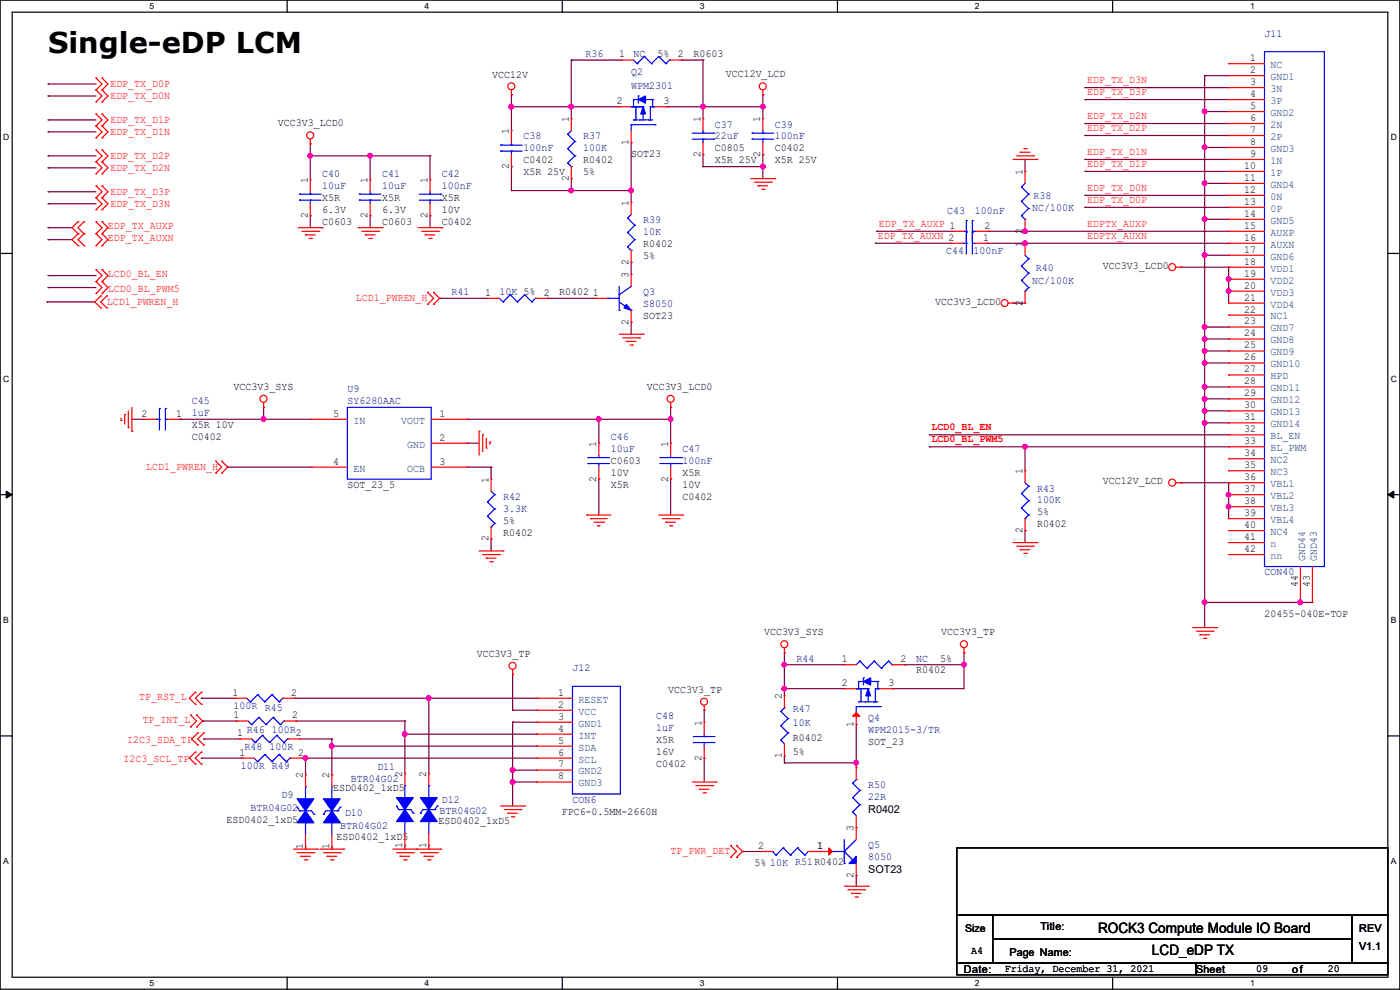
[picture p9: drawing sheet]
<svg xmlns="http://www.w3.org/2000/svg" width="297mm" height="210mm" viewBox="0 0 297 210" stroke-linecap="round" stroke-linejoin="round" font-family="sans-serif">
<path d="M0 0h297v209.8h-297zM2.6 2.6h291.8v204.7h-291.8z" fill="none" stroke="#000" stroke-width=".25"/>
<g fill="#fff">
<path d="M31.7 .3h1v2h-1z"/>
<path d="M31.7 207.6h1v1.9h-1z"/>
</g>
<path d="M60.9 0v2.6M60.9 207.3v2.5" fill="none" stroke="#000" stroke-width=".25"/>
<g fill="#fff">
<path d="M90.1 .3h1v2h-1z"/>
<path d="M90.1 207.6h1v1.9h-1z"/>
</g>
<path d="M119.3 0v2.6M119.3 207.3v2.5" fill="none" stroke="#000" stroke-width=".25"/>
<g fill="#fff">
<path d="M148.5 .3h.9v2h-.9z"/>
<path d="M148.5 207.6h.9v1.9h-.9z"/>
</g>
<path d="M177.7 0v2.6M177.7 207.3v2.5" fill="none" stroke="#000" stroke-width=".25"/>
<g fill="#fff">
<path d="M206.8 .3h1v2h-1z"/>
<path d="M206.8 207.6h1v1.9h-1z"/>
</g>
<path d="M236.1 0v2.6M236.1 207.3v2.5" fill="none" stroke="#000" stroke-width=".25"/>
<g fill="#fff">
<path d="M265.2 .3h1v2h-1z"/>
<path d="M265.2 207.6h1v1.9h-1z"/>
<path d="M.7 28.2h1.2v1.9h-1.2z"/>
<path d="M295.1 28.2h1.2v1.9h-1.2z"/>
<path d="M.7 79.3h1.2v2h-1.2z"/>
<path d="M295.1 79.3h1.2v2h-1.2z"/>
</g>
<path d="M0 53.8h2.6M294.4 53.8h2.6" fill="none" stroke="#000" stroke-width=".25"/>
<g fill="#fff">
<path d="M.7 130.5h1.2v2h-1.2z"/>
<path d="M295.1 130.5h1.1v2h-1.1z"/>
</g>
<path d="M0 104.9h2.6M294.4 104.9h2.6" fill="none" stroke="#000" stroke-width=".25"/>
<path d="M1.3 104.2l1.3 .7-1.3 .8zM294.4 104.9l1.3-.7v1.5z" fill="#000" stroke="#000" stroke-width=".21"/>
<g fill="#fff">
<path d="M.7 181.7h1.2v2h-1.2z"/>
<path d="M295.1 181.7h1.1v2h-1.1z"/>
</g>
<path d="M0 156.1h2.6M294.4 156.1h2.6M203 179.9h91.4v14.2h-91.4zM203 194.1h7.6v10.2h-7.6zM210.6 194.1h76.2v5.1h-76.2zM210.6 199.2h76.2v5.1h-76.2zM286.8 194.1h7.6v10.2h-7.6zM203 204.3h50.8v2.5h-50.8zM253.8 204.3h40.6v2.5h-40.6z" fill="none" stroke="#000" stroke-width=".25"/>
<g fill="none" stroke="#800040" stroke-width=".25">
<path d="M10.2 17.8h.1M10.2 17.8h10.2M121.2 12.7h.1M121.2 12.7v12.5M121.2 12.7h10.7M144.6 12.7h.1M144.6 12.7h4.5M149.1 12.7h.1M149.1 12.7v12.5M230.2 18.6h.1M230.2 18.6h30.4M255.6 16h.1"/>
<path d="M255.6 16h5M255.6 16v117.1M10.2 20.4h.1M10.2 25.4h.1M10.2 28h.1M10.2 33.1h.1M10.2 35.6h.1M10.2 20.4h10.2M10.2 25.4h10.2M10.2 28h10.2M10.2 33.1h10.2M10.2 35.6h10.2"/>
<path d="M65.8 30.5h.1M65.8 33.1h.1M65.8 33.1h25.4M65.8 30.5v7.6M78.5 33.1h.1M78.5 33.1v5M91.2 33.1h.1M91.2 33.1v5M108.5 35.3h.1M108.5 20.1h.1M108.5 22.6h.1M108.5 20.1v7.6"/>
<path d="M108.5 35.3v5.1M108.5 22.6h22.9M121.2 37.9h.1M121.2 22.6h.1M121.2 37.9v2.5M133.9 30.3h.1M133.9 30.3v12.7M141.5 22.6h.1M141.5 22.6h20.3M149.1 35.3h.1M149.1 22.6h.1M149.1 32.8h.1"/>
<path d="M149.1 35.3h12.7M149.1 32.8v2.5M161.8 32.8h.1M161.8 20.1h.1M161.8 22.6h.1M161.8 35.3h.1M161.8 20.1v5.1M161.8 32.8v5.1M217.5 33.8h.1M217.5 33.8v2.6M230.2 33.8h.1M230.2 36.4h.1"/>
<path d="M230.2 26.2h.1M230.2 28.7h.1M230.2 21.1h.1M230.2 33.8h30.4M230.2 36.4h30.4M230.2 26.2h30.4M230.2 28.7h30.4M230.2 21.1h30.4M255.6 38.9h.1M255.6 31.3h.1M255.6 23.7h.1M255.6 38.9h5"/>
<path d="M255.6 31.3h5M255.6 23.7h5M10.2 40.7h.1M10.2 43.2h.1M10.2 48.3h.1M10.2 50.8h.1M10.2 58.5h.1M10.2 40.7h10.2M10.2 43.2h10.2M10.2 48.3h5.1M10.2 50.8h5.1M10.2 58.5h10.2"/>
<path d="M65.8 45.8h.1M65.8 45.8v2.5M78.5 45.8h.1M78.5 45.8v2.5M91.2 45.8h.1M91.2 45.8v2.5M108.5 40.4h.1M108.5 40.4h25.4M121.2 40.4h.1M133.9 40.4h.1M133.9 55.7h.1M133.9 55.7v2.5"/>
<path d="M185.7 51.6h.1M185.7 51.6h16M186 49.1h.1M186 49.1h16M209.3 51.6h.1M209.3 51.6h51.3M209.6 49.1h51M217.5 49.1h.1M217.5 51.6h.1M230.2 41.4h.1M230.2 44h.1M230.2 41.4h30.4"/>
<path d="M230.2 44h30.4M250.5 56.7h.1M250.5 56.7h10.1M255.6 54.1h.1M255.6 46.5h.1M255.6 54.1h5M255.6 46.5h5M260.6 56.7h.1M260.6 59.2h.1M260.6 56.7v7.6M9.9 64.1h.1M9.9 64.1h10.2"/>
<path d="M10.2 61h.1M10.2 61h10.2M93.3 63.3h.1M93.3 63.3h10.1M116.1 63.3h.1M116.1 63.3h10.2M133.9 68.4h.1M133.9 68.4v2.5M214.9 64.3h.1M214.9 64.3h2.6M255.6 77h.1M255.6 74.5h.1"/>
<path d="M255.6 71.9h.1M255.6 69.4h.1M255.6 77h5M255.6 74.5h5M255.6 71.9h5M255.6 69.4h5M260.6 61.8h.1M28 88.9h.1M28 88.9h2.5M38.1 88.9h.1M38.1 88.9h28M48.3 99.1h.1"/>
<path d="M48.3 99.1h17.8M55.9 86.4h.1M55.9 88.9h.1M55.9 86.4v2.5M99.1 88.9h.1M99.1 99.1h.1M99.1 94h.1M99.1 88.9h43.2M99.1 99.1h5.1M99.1 94h2.5M104.2 99.1h.1M104.2 99.1v2.5"/>
<path d="M127 88.9h.1M127 88.9v5.1M142.3 86.4h.1M142.3 88.9h.1M142.3 86.4v7.6M197.1 94.8h.1M197.1 92.2h.1M197.1 94.8h63.5M197.1 92.2h63.5M217.5 94.8h.1M217.5 94.8v5.1M255.6 89.7h.1"/>
<path d="M255.6 87.2h.1M255.6 84.6h.1M255.6 82.1h.1M255.6 89.7h5M255.6 87.2h5M255.6 84.6h5M255.6 82.1h5M104.2 114.3h.1M104.2 114.3v2.6M127 101.6h.1M127 101.6v7.7M142.3 101.6h.1"/>
<path d="M142.3 101.6v7.7M217.5 112.6h.1M217.5 112.6v2.5M250.5 102.4h.1M250.5 102.4h10.1M260.6 102.4h.1M260.6 104.9h.1M260.6 107.5h.1M260.6 102.4v7.6M166.4 138.5h.1M166.4 138.5v9.1M204.5 138.5h.1"/>
<path d="M204.5 138.5v7.6h-15.2M255.6 127.8h.1M255.6 127.8h22.8M275.9 127.8h.1M42.7 148.1h.1M42.7 148.1h7.1M43 153h.1M43 153h7.1M43.2 156.8h.1M43.2 156.8h7.6M62.5 148.1h.1M62.5 148.1h51.3"/>
<path d="M62.8 153h.1M62.8 153h23.1M63.5 156.8h6.9M70.4 158.3h.1M70.4 156.8h.1M70.4 156.8v7.6M70.4 158.3h43.4M85.9 155.7h.1M85.9 153h.1M85.9 153v11.1M85.9 155.7h27.9M91 148.1h.1"/>
<path d="M91 148.1v16M108.8 153.2h.1M108.8 143h.1M108.8 150.7h.1M108.8 143v7.7M108.8 153.2v17.8M108.8 153.2h5M108.8 150.7h5M113.8 158.3h.1M113.8 155.7h.1M149.4 150.7h.1M149.4 150.7v2.5"/>
<path d="M166.4 141h.1M166.4 146.1h.1M166.4 141h12.7M166.4 146.1h12.7M181.7 153.7h.1M181.7 153.7v9.2M189.3 146.1h.1M191.8 141h.1M191.8 141h12.7M204.5 141h.1M42.7 160.8h.1M42.7 160.8h8.7"/>
<path d="M64.1 160.8h.1M64.1 160.8h49.7M64.8 160.8h.1M64.8 160.8v3.6M64.8 179.6v.5M70.4 164.4h.1M70.4 179.6v.5M85.9 179.4v.7M91 179.4v.7M108.8 165.9h.1M108.8 163.4h.1M108.8 165.9h5"/>
<path d="M108.8 163.4h5M149.4 160.8h.1M149.4 160.8v5.1M166.4 160.3h.1M166.4 161.8h.1M166.4 160.3v1.5M166.4 161.8h15.3M181.7 161.8h.1M64.8 180.1h.1M70.4 180.1h.1M85.9 180.1h.1M91 180.1h.1"/>
<path d="M157.5 180.6h.1M157.5 180.6h3.8M181.7 185.7h.1M181.7 185.7v2.3"/>
</g>
<g fill="#f0f" stroke="#f0f" stroke-width=".25">
<circle cx="78.5" cy="33" r=".49"/>
<circle cx="65.8" cy="33" r=".49"/>
<circle cx="217.4" cy="49" r=".49"/>
<circle cx="217.4" cy="51.6" r=".49"/>
<circle cx="260.6" cy="107.5" r=".49"/>
<circle cx="260.6" cy="104.9" r=".49"/>
<circle cx="255.5" cy="127.8" r=".49"/>
<circle cx="255.5" cy="89.7" r=".49"/>
<circle cx="255.5" cy="87.1" r=".49"/>
<circle cx="255.5" cy="84.6" r=".49"/>
<circle cx="255.5" cy="82.1" r=".49"/>
<circle cx="255.5" cy="77" r=".49"/>
<circle cx="255.5" cy="74.4" r=".49"/>
<circle cx="255.5" cy="71.9" r=".49"/>
<circle cx="255.5" cy="69.4" r=".49"/>
<circle cx="255.5" cy="54.1" r=".49"/>
<circle cx="255.5" cy="46.5" r=".49"/>
<circle cx="255.5" cy="38.9" r=".49"/>
<circle cx="255.5" cy="31.3" r=".49"/>
<circle cx="255.5" cy="23.6" r=".49"/>
<circle cx="217.4" cy="94.8" r=".49"/>
<circle cx="260.6" cy="59.2" r=".49"/>
<circle cx="260.6" cy="61.7" r=".49"/>
<circle cx="127" cy="88.9" r=".49"/>
<circle cx="55.9" cy="88.9" r=".49"/>
<circle cx="142.3" cy="88.9" r=".49"/>
<circle cx="275.9" cy="127.8" r=".49"/>
<circle cx="161.8" cy="35.3" r=".49"/>
<circle cx="121.2" cy="22.6" r=".49"/>
<circle cx="108.5" cy="22.6" r=".49"/>
<circle cx="121.2" cy="40.4" r=".49"/>
<circle cx="133.9" cy="40.4" r=".49"/>
<circle cx="161.8" cy="22.6" r=".49"/>
<circle cx="149.1" cy="22.6" r=".49"/>
<circle cx="108.7" cy="163.3" r=".49"/>
<circle cx="108.7" cy="165.9" r=".49"/>
<circle cx="91" cy="148.1" r=".49"/>
<circle cx="64.8" cy="160.8" r=".49"/>
<circle cx="166.4" cy="141" r=".49"/>
<circle cx="204.5" cy="141" r=".49"/>
<circle cx="181.6" cy="161.8" r=".49"/>
<circle cx="166.4" cy="146.1" r=".49"/>
<circle cx="85.9" cy="155.7" r=".49"/>
<circle cx="70.4" cy="158.3" r=".49"/>
</g>
<g fill="none" stroke="#f00" stroke-width=".25">
<path d="M20.4 19.1h.1M20.4 16.6h.1M20.4 16.6l1.2 1.2-1.2 1.3M20.4 19.1l1.2 1.3-1.2 1.2M21.6 19.1h.1M21.6 16.6h.1M21.6 16.6l1.3 1.2-1.3 1.3M21.6 19.1l1.3 1.3-1.3 1.2M108.5 19.1v1M131.9 12.7h.1M131.9 12.7h2.5M142 12.7h2.6"/>
<path d="M144.6 12.7h.1M161.8 19.1v1M260.6 13.5h.1M260.6 16h.1M260.6 18.6h.1M260.6 13.5h7.7M260.6 16h7.7M260.6 18.6h7.7M20.4 21.6h.1M20.4 26.7h.1M20.4 24.2h.1M20.4 29.3h.1"/>
<path d="M20.4 34.3h.1M20.4 31.8h.1M20.4 36.9h.1M20.4 39.4h.1M20.4 24.2l1.2 1.2-1.2 1.3M20.4 26.7l1.2 1.3-1.2 1.3M20.4 31.8l1.2 1.3-1.2 1.2M20.4 34.3l1.2 1.3-1.2 1.3M20.4 39.4l1.2 1.3-1.2 1.3M21.6 21.6h.1M21.6 26.7h.1M21.6 24.2h.1"/>
<path d="M21.6 29.3h.1M21.6 34.3h.1M21.6 31.8h.1M21.6 36.9h.1M21.6 39.4h.1M21.6 24.2l1.3 1.2-1.3 1.3M21.6 26.7l1.3 1.3-1.3 1.3M21.6 31.8l1.3 1.3-1.3 1.2M21.6 34.3l1.3 1.3-1.3 1.3M21.6 39.4l1.3 1.3-1.3 1.3M65.8 30.5h.1M65.8 38.1h.1"/>
<path d="M65.8 29.5v1M65.8 38.1v2.6M78.5 38.1h.1M78.5 38.1v2.6M91.2 38.1h.1M91.2 38.1v2.6M108.5 20.1h.1M108.5 27.7h.1M108.5 35.3h.1M108.5 27.7v2.6M108.5 32.8v2.5M121.2 25.2h.1"/>
<path d="M121.2 37.9h.1M121.2 25.2v2.5M121.2 35.3v2.6M131.4 22.6h.1M131.4 22.6h2.5M133.9 30.3h.1M133.9 27.7v2.6M139 22.6h2.5M141.5 22.6h.1M149.1 25.2h.1M149.1 32.8h.1M149.1 25.2v2.5"/>
<path d="M149.1 30.3v2.5M159.3 37.9h5.1M160.1 38.7h3.5M160.8 39.4h.1M160.8 39.4h2.1M161.8 20.1h.1M161.8 25.2h.1M161.8 32.8h.1M161.8 25.2v2.5M161.8 30.3v2.5M163.6 38.7h.1M164.4 37.9h.1"/>
<path d="M214.9 33.8h5.1M215.7 33.1h3.5M216.5 32.3h.1M216.5 32.3h2M217.2 31.5h.5M217.5 36.4h.1M217.5 36.4v2.5M217.7 31.5h.1M219.2 33.1h.1M220 33.8h.1M260.6 21.1h.1M260.6 23.7h.1"/>
<path d="M260.6 26.2h.1M260.6 28.7h.1M260.6 31.3h.1M260.6 33.8h.1M260.6 36.4h.1M260.6 38.9h.1M260.6 33.8h7.7M260.6 21.1h7.7M260.6 23.7h7.7M260.6 26.2h7.7M260.6 28.7h7.7M260.6 31.3h7.7"/>
<path d="M260.6 36.4h7.7M260.6 38.9h7.7M16.6 47h.1M16.6 49.6h.1M16.6 52.1h.1M16.6 47l-1.3 1.3 1.3 1.3M16.6 49.6l-1.3 1.2 1.3 1.3M17.8 49.6h.1M17.8 47h.1M17.8 52.1h.1M17.8 47l-1.2 1.3 1.2 1.3M17.8 49.6l-1.2 1.2 1.2 1.3"/>
<path d="M20.4 42h.1M20.4 44.5h.1M20.4 49.6h.1M20.4 47h.1M20.4 52.1h.1M20.4 59.7h.1M20.4 57.2h.1M20.4 42l1.2 1.2-1.2 1.3M20.4 47l1.2 1.3-1.2 1.3M20.4 49.6l1.2 1.2-1.2 1.3M20.4 57.2l1.2 1.3-1.2 1.2M20.4 59.7l1.2 1.3-1.2 1.3"/>
<path d="M21.6 42h.1M21.6 44.5h.1M21.6 49.6h.1M21.6 47h.1M21.6 52.1h.1M21.6 59.7h.1M21.6 57.2h.1M21.6 42l1.3 1.2-1.3 1.3M21.6 47l1.3 1.3-1.3 1.3M21.6 49.6l1.3 1.2-1.3 1.3M21.6 57.2l1.3 1.3-1.3 1.2M21.6 59.7l1.3 1.3-1.3 1.3"/>
<path d="M63.3 48.3h5.1M64.1 49.1h3.5M64.8 49.8h.1M64.8 49.8h2M65.6 50.6h.5M65.8 45.8h.1M65.8 43.2v2.6M66.1 50.6h.1M67.6 49.1h.1M68.4 48.3h.1M76 48.3h5.1M76.8 49.1h3.5"/>
<path d="M77.5 49.8h.1M77.5 49.8h2M78.3 50.6h.5M78.5 45.8h.1M78.5 43.2v2.6M78.8 50.6h.1M80.3 49.1h.1M81.1 48.3h.1M88.7 48.3h5.1M89.5 49.1h3.5M90.2 49.8h.1M90.2 49.8h2"/>
<path d="M91 50.6h.5M91.2 45.8h.1M91.2 43.2v2.6M91.5 50.6h.1M93 49.1h.1M93.8 48.3h.1M133.9 43h.1M133.9 55.7h.1M133.9 58.2h.1M133.9 43v2.5M133.9 53.1v2.6M133.9 58.2v2.5"/>
<path d="M161.6 40.2h.5M162.1 40.2h.1M201.7 51.6h.1M201.7 51.6h2.6M202 49.1h.1M202 49.1h2.5M206.8 51.6h2.5M207.1 49.1h2.5M209.3 51.6h.1M209.6 49.1h.1M217.5 51.6h.1M217.5 49.1h.1"/>
<path d="M217.5 46.5v2.6M217.5 51.6v2.5M249.5 56.7h1M250.5 56.7h.1M260.6 41.4h.1M260.6 44h.1M260.6 46.5h.1M260.6 49.1h.1M260.6 51.6h.1M260.6 54.1h.1M260.6 56.7h.1M260.6 59.2h.1"/>
<path d="M260.6 49.1h7.7M260.6 56.7h7.7M260.6 41.4h7.7M260.6 44h7.7M260.6 46.5h7.7M260.6 51.6h7.7M260.6 54.1h7.7M260.6 59.2h7.7M20.4 62.3h.1M21.4 65.3h.1M21.4 62.8h.1M21.4 62.8l-1.3 1.3 1.3 1.2"/>
<path d="M21.6 62.3h.1M22.6 62.8h.1M22.6 65.3h.1M22.6 62.8l-1.2 1.3 1.2 1.2M90.7 62h.1M90.7 64.6h.1M90.7 62l1.3 1.3-1.3 1.3M92 64.6h.1M92 62h.1M92 62l1.3 1.3-1.3 1.3M103.4 63.3h.1M103.4 63.3h2.6"/>
<path d="M113.6 63.3h2.5M116.1 63.3h.1M126.3 63.3h.1M126.3 63.3h2.5M131.4 70.9h5M132.1 71.7h3.6M132.9 72.4h.1M132.9 72.4h2M133.6 73.2h.6M133.9 68.4h.1M133.9 65.8v2.6M134.2 73.2h.1"/>
<path d="M135.7 71.7h.1M136.4 70.9h.1M213.9 64.3h1M214.9 64.3h.1M217.5 64.3h.1M217.5 61.8v2.5M260.6 61.8h.1M260.6 64.3h.1M260.6 66.8h.1M260.6 69.4h.1M260.6 71.9h.1M260.6 74.5h.1"/>
<path d="M260.6 77h.1M260.6 79.5h.1M260.6 64.3h7.7M260.6 61.8h7.7M260.6 66.8h7.7M260.6 69.4h7.7M260.6 71.9h7.7M260.6 74.5h7.7M260.6 77h7.7M260.6 79.5h7.7M25.7 89.2h.1M25.7 88.7v.5"/>
<path d="M26.5 87.9h.1M26.5 87.9v2.1M27.2 90.7h.1M27.2 87.2v3.5M28 91.5h.1M28 86.4v5.1M30.5 88.9h.1M30.5 88.9h2.6M35.6 88.9h2.5M38.1 88.9h.1M45.8 97.8h.1M45.8 97.8l1.2 1.3-1.2 1.3"/>
<path d="M47 97.8h.1M47 97.8l1.3 1.3-1.3 1.3M55.9 86.4h.1M55.9 85.4v1M66.1 99.1h.1M66.1 88.9h.1M66.1 99.1h7.6M66.1 88.9h7.6M91.5 99.1h7.6M91.5 94h7.6M91.5 88.9h7.6M99.1 99.1h.1"/>
<path d="M99.1 94h.1M99.1 88.9h.1M101.6 91.5h.1M101.6 91.5v5.1M102.4 92.2h.1M102.4 92.2v3.6M103.2 95h.1M103.2 93v2M103.9 93.8h.1M103.9 93.8v.5M127 94h.1M127 94v2.6"/>
<path d="M127 99.1v2.5M142.3 86.4h.1M142.3 94h.1M142.3 85.4v1M142.3 94v2.6M142.3 99.1v2.5M217.5 99.9h.1M217.5 99.9v2.5M260.6 82.1h.1M260.6 84.6h.1M260.6 87.2h.1M260.6 89.7h.1"/>
<path d="M260.6 92.2h.1M260.6 94.8h.1M260.6 97.3h.1M260.6 99.9h.1M260.6 82.1h7.7M260.6 84.6h7.7M260.6 87.2h7.7M260.6 89.7h7.7M260.6 92.2h7.7M260.6 94.8h7.7M260.6 97.3h7.7M260.6 99.9h7.7"/>
<path d="M45.8 100.4h.1M47 100.4h.1M101.6 116.9h5.1M102.4 117.6h3.6M103.2 118.4h.1M103.2 118.4h2M103.9 119.2h.5M104.2 101.6h.1M104.2 114.3h.1M104.2 101.6v2.6M104.2 111.8v2.5M104.4 119.2h.1"/>
<path d="M106 117.6h.1M106.7 116.9h.1M124.5 109.3h.1M124.5 109.3h5.1M125.3 110h.1M125.3 110h3.5M126 110.8h2.1M126.8 111.5h.1M126.8 111.5h.5M127 101.6h.1M128.1 110.8h.1M139.7 109.3h5.1"/>
<path d="M140.5 110h3.6M141.3 110.8h.1M141.3 110.8h2M142 111.5h.5M142.3 101.6h.1M142.5 111.5h.1M144.1 110h.1M144.8 109.3h.1M214.9 115.1h5.1M215.7 115.9h3.5M216.5 116.6h.1M216.5 116.6h2"/>
<path d="M217.2 117.4h.5M217.5 112.6h.1M217.5 110v2.6M217.7 117.4h.1M219.2 115.9h.1M220 115.1h.1M249.5 102.4h1M250.5 102.4h.1M260.6 102.4h.1M260.6 104.9h.1M260.6 107.5h.1M260.6 110h.1"/>
<path d="M260.6 112.6h.1M260.6 115.1h.1M260.6 117.6h.1M260.6 102.4h7.7M260.6 115.1h7.7M260.6 110h7.7M260.6 117.6h7.7M260.6 104.9h7.7M260.6 107.5h7.7M260.6 112.6h7.7M166.4 138.5h.1M166.4 137.5v1"/>
<path d="M204.5 138.5h.1M204.5 137.5v1M253 133.1h5.1M253.8 133.9h3.5M254.6 134.7h.1M254.6 134.7h2M255.3 135.4h.5M255.8 135.4h.1M257.3 133.9h.1M258.1 133.1h.1M275.9 127.8h.1M275.9 120.2v7.6"/>
<path d="M278.4 127.8h.1M278.4 120.2v7.6M40.4 154.2h.1M40.4 151.7h.1M40.4 151.7l1.3 1.3-1.3 1.2M41.4 159.6h.1M41.4 149.4h.1M41.4 146.9h.1M41.4 159.6l-1.2 1.2 1.2 1.3M41.4 146.9l-1.2 1.2 1.2 1.3M41.7 151.7h.1M41.7 154.2h.1"/>
<path d="M41.7 151.7l1.3 1.3-1.3 1.2M42 158h.1M42 155.5h.1M42 155.5l-1.3 1.3 1.3 1.2M42.7 159.6h.1M42.7 149.4h.1M42.7 146.9h.1M42.7 159.6l-1.3 1.2 1.3 1.3M42.7 146.9l-1.3 1.2 1.3 1.3M43.2 158h.1M43.2 155.5h.1M43.2 155.5l-1.2 1.3 1.2 1.2"/>
<path d="M49.8 148.1h.1M49.8 148.1h2.6M50.1 153h.1M50.1 153h2.5M50.8 156.8h.1M50.8 156.8h2.6M60 148.1h2.5M60.2 153h2.6M61 156.8h2.5M62.5 148.1h.1M62.8 153h.1M63.5 156.8h.1"/>
<path d="M108.8 143h.1M108.8 142v1M113.8 148.1h.1M113.8 150.7h.1M113.8 153.2h.1M113.8 155.7h.1M113.8 158.3h.1M113.8 148.1h7.7M113.8 150.7h7.7M113.8 153.2h7.7M113.8 155.7h7.7M113.8 158.3h7.7"/>
<path d="M149.4 150.7h.1M149.4 153.2h.1M149.4 149.6v1.1M149.4 153.2v2.5M149.4 158.3v2.5M166.4 147.6h.1M166.4 147.6v2.6M166.4 157.8v2.5M179.1 141h.1M179.1 146.1h.1M179.1 141h2.6M179.1 146.1h2.6"/>
<path d="M181.7 153.7h.1M181.7 151.2v2.5M186.7 146.1h2.6M189.3 146.1h.1M189.3 141h2.5M191.8 141h.1M41.4 162.1h.1M42.7 162.1h.1M51.4 160.8h.1M51.4 160.8h2.5M61.5 160.8h2.6M64.1 160.8h.1"/>
<path d="M64.8 179.6h.1M64.8 164.4h.1M64.8 164.4v2.5M64.8 177.1v2.5M70.4 179.6h.1M70.4 164.4h.1M70.4 164.4v2.5M70.4 177.1v2.5M85.9 179.4h.1M85.9 164.1h.1M85.9 164.1v2.6M85.9 176.8v2.6"/>
<path d="M91 179.4h.1M91 164.1h.1M91 164.1v2.6M91 176.8v2.6M106.2 171h5.1M107 171.7h3.5M107.7 172.5h.1M107.7 172.5h2.1M108.5 173.3h.5M109 173.3h.1M110.5 171.7h.1M111.3 171h.1"/>
<path d="M113.8 160.8h.1M113.8 163.4h.1M113.8 165.9h.1M113.8 165.9h7.7M113.8 160.8h7.7M113.8 163.4h7.7M146.9 165.9h5M147.6 166.7h3.6M148.4 167.4h.1M148.4 167.4h2M149.1 168.2h.5M149.4 160.8h.1"/>
<path d="M149.6 168.2h.1M151.2 166.7h.1M151.9 165.9h.1M155 179.4h.1M155 179.4l1.3 1.2-1.3 1.3M156.3 179.4h.1M156.3 179.4l1.2 1.2-1.2 1.3M166.4 160.3h.1M181.7 175.6h.1M181.7 162.9h.1M181.7 162.9v2.5M181.7 173v5.1"/>
<path d="M62.3 180.1h5.1M63 180.9h3.6M63.8 181.7h.1M63.8 181.7h2M64.6 182.4h.5M65.1 182.4h.1M66.6 180.9h.1M67.4 180.1h.1M67.9 180.1h5M68.6 180.9h3.6M69.4 181.7h.1M69.4 181.7h2"/>
<path d="M70.1 182.4h.6M70.7 182.4h.1M72.2 180.9h.1M72.9 180.1h.1M83.4 180.1h10.1M84.1 180.9h3.6M84.9 181.7h.1M84.9 181.7h2M85.6 182.4h.5M86.1 182.4h.1M87.7 180.9h.1M88.4 180.1h.1"/>
<path d="M89.2 180.9h3.6M90 181.7h.1M90 181.7h2M90.7 182.4h.5M91.2 182.4h.1M92.8 180.9h.1M93.5 180.1h.1M155 181.9h.1M156.3 181.9h.1M161.3 180.6h.1M161.3 180.6h2.6M171.5 180.6h5.1"/>
<path d="M174 180.6h.1M179.1 188h5.1M179.9 188.8h3.5M180.6 189.5h.1M180.6 189.5h2.1M181.4 190.3h.5M181.7 185.7h.1M181.7 183.2v2.5M181.9 190.3h.1M183.4 188.8h.1M184.2 188h.1"/>
<circle cx="108.5" cy="18.3" r=".74"/>
<circle cx="161.8" cy="18.3" r=".74"/>
<circle cx="65.8" cy="28.7" r=".74"/>
<circle cx="248.7" cy="56.7" r=".74"/>
<circle cx="213.1" cy="64.3" r=".74"/>
<circle cx="55.9" cy="84.6" r=".74"/>
<circle cx="142.3" cy="84.6" r=".74"/>
<circle cx="248.7" cy="102.4" r=".74"/>
<circle cx="166.4" cy="136.7" r=".74"/>
<circle cx="204.5" cy="136.7" r=".74"/>
<circle cx="108.7" cy="141.2" r=".74"/>
<circle cx="149.4" cy="148.9" r=".74"/>
</g>
<g fill="none" stroke="#00f" stroke-width=".25">
<path d="M134.4 12.7l.8 .8M135.2 13.5h.1M136.7 12h.1M136.7 12l-1.5 1.5M136.7 12l1.5 1.5M138.2 13.5h.1M139.7 12h.1M139.7 12l-1.5 1.5M139.7 12l1.6 1.5M141.3 13.5h.1M142 12.7h.1M142 12.7l-.7 .8"/>
<path d="M268.3 11h12.7v109.2h-12.7zM106.2 32h.1M106.2 30.8h.1M106.2 32h4.6M106.2 30.8h4.6M108.5 30.8h.1M108.5 32h.1M108.5 30.3v.5M108.5 32v.8M120.4 28.5h.1M120.4 31.5h.1M120.4 34.6h.1"/>
<path d="M120.4 28.5l1.6 1.5M120.4 31.5l1.6 1.6M120.4 34.6l.8 .7M121.2 35.3h.1M121.2 27.7l-.8 .8M122 30h.1M122 33.1h.1M122 30l-1.6 1.5M122 33.1l-1.6 1.5M133.9 22.6h.1M133.9 26.5h.1M133.9 22.6h2.5"/>
<path d="M133.9 26.5v1.2M133.9 26.5h5.1M134.4 25.4h.1M134.4 21.1h.1M134.4 22.6h.1M134.4 25.4h1M134.4 21.1h1M134.4 21.1v1.5M134.9 22.6h.1M134.9 22.6v2.8M135.4 20.4h.1M135.4 20.4v1.5"/>
<path d="M135.7 25.4h.1M135.7 25.4h1.5M136.4 22.6h.1M136.4 23.9h.1M136.4 22.6v1.1M136.4 23.9v1.5M136.9 21.1h.1M136.9 21.1h1.6M137.5 25.4h.1M137.5 25.4h1M138 25.4h.1M138 22.6h.1"/>
<path d="M138 22.6h1M138 22.6v2.8M138.5 22.6h.1M138.5 21.1h.1M138.5 21.1v1.5M139 26.5h.1M146.9 29.5h4.5M146.9 28.2h4.5M149.1 28.2h.1M149.1 29.5h.1M149.1 27.7v.5M149.1 29.5v.8"/>
<path d="M151.4 29.5h.1M151.4 28.2h.1M159.6 29.5h.1M159.6 28.2h.1M159.6 29.5h4.5M159.6 28.2h4.5M161.8 28.2h.1M161.8 29.5h.1M161.8 27.7v.5M161.8 29.5v.8M216.7 39.7h.1M216.7 39.7l1.5 1.5"/>
<path d="M217.5 38.9l-.8 .8M63.5 42.5h.1M63.5 41.2h.1M63.5 42.5h4.6M63.5 41.2h4.6M65.8 41.2h.1M65.8 42.5h.1M65.8 40.7v.5M65.8 42.5v.7M76.2 42.5h.1M76.2 41.2h.1M76.2 42.5h4.6"/>
<path d="M76.2 41.2h4.6M78.5 41.2h.1M78.5 42.5h.1M78.5 40.7v.5M78.5 42.5v.7M88.9 42.5h4.6M88.9 41.2h4.6M91.2 41.2h.1M91.2 42.5h.1M91.2 40.7v.5M91.2 42.5v.7M93.5 42.5h.1"/>
<path d="M93.5 41.2h.1M133.1 46.3h.1M133.1 49.3h.1M133.1 52.4h.1M133.1 46.3l1.6 1.5M133.1 49.3l1.6 1.5M133.1 52.4l.8 .7M133.9 53.1h.1M133.9 45.5l-.8 .8M134.7 47.8h.1M134.7 50.8h.1M134.7 47.8l-1.6 1.5"/>
<path d="M134.7 50.8l-1.6 1.6M204.3 51.6h.7M204.5 49.1h.5M205 49.1h.1M205 46.8h.1M205 49.3h.1M205 51.6h.1M205 46.8v7.1M206.3 46.8h.1M206.3 49.1h.1M206.3 51.6h.1M206.3 49.3h.1"/>
<path d="M206.3 49.1h.8M206.3 46.8v7.1M206.3 51.6h.5M216.7 56.4h.1M216.7 59.5h.1M216.7 42.7h.1M216.7 45.8h.1M216.7 56.4l1.5 1.6M216.7 59.5l1.5 1.5M216.7 42.7l1.5 1.5M216.7 45.8l.8 .7M217.5 46.5h.1"/>
<path d="M217.5 54.1l.7 .8M218.2 54.9h.1M218.2 58h.1M218.2 41.2h.1M218.2 44.2h.1M218.2 54.9l-1.5 1.5M218.2 58l-1.5 1.5M218.2 41.2l-1.5 1.5M218.2 44.2l-1.5 1.6M106 63.3l.7 .8M106.7 64.1h.1M108.2 62.5h.1"/>
<path d="M108.2 62.5l-1.5 1.6M108.2 62.5l1.6 1.6M109.8 64.1h.1M111.3 62.5h.1M111.3 62.5l-1.5 1.6M111.3 62.5l1.5 1.6M112.8 64.1h.1M113.6 63.3h.1M113.6 63.3l-.8 .8M128.8 63.3h.1M128.8 63.3h2.6M131.4 62.5h.1"/>
<path d="M131.4 65.8h.1M131.4 64.1l2.5 1.7M131.4 60.7v5.1M133.9 65.8h.1M133.9 60.7l-2.5 1.8M217.5 61.8h.1M218.2 61h.1M218.2 61l-.7 .8M33.1 88.9h.7M33.8 86.7h.1M33.8 88.9h.1M33.8 86.7v4.5"/>
<path d="M35.1 88.9h.1M35.1 86.7h.1M35.1 88.9h.5M35.1 86.7v4.5M73.7 86.4h17.8v15.2h-17.8zM124.8 98.3h.1M124.8 97.1h.1M124.8 98.3h4.5M124.8 97.1h4.5M127 97.1h.1M127 98.3h.1M127 96.6v.5"/>
<path d="M127 98.3v.8M140 98.3h4.6M140 97.1h4.6M142.3 97.1h.1M142.3 98.3h.1M142.3 96.6v.5M142.3 98.3v.8M144.6 98.3h.1M144.6 97.1h.1M103.4 106.5h.1M103.4 109.5h.1M103.4 106.5l1.5 1.5"/>
<path d="M103.4 109.5l1.5 1.5M104.2 111.8h.1M104.2 104.2l.7 .7M104.9 104.9h.1M104.9 108h.1M104.9 111h.1M104.9 104.9l-1.5 1.6M104.9 108l-1.5 1.5M104.9 111l-.7 .8M216.7 104.7h.1M216.7 107.7h.1M216.7 104.7l1.5 1.5"/>
<path d="M216.7 107.7l1.5 1.6M217.5 110h.1M217.5 102.4l.7 .8M218.2 103.2h.1M218.2 106.2h.1M218.2 109.3h.1M218.2 103.2l-1.5 1.5M218.2 106.2l-1.5 1.5M218.2 109.3l-.7 .7M52.4 148.1l.7 .8M52.6 153l.8 .7M53.1 148.9h.1"/>
<path d="M53.4 153.7h.1M53.4 156.8l.7 .7M54.1 157.5h.1M54.7 147.4h.1M54.7 147.4l-1.6 1.5M54.7 147.4l1.5 1.5M54.9 152.2h.1M54.9 152.2l1.5 1.5M54.9 152.2l-1.5 1.5M55.7 156h.1M55.7 156l-1.6 1.5M55.7 156l1.5 1.5"/>
<path d="M56.2 148.9h.1M56.4 153.7h.1M57.2 157.5h.1M57.7 147.4h.1M57.7 147.4l-1.5 1.5M57.7 147.4l1.5 1.5M58 152.2h.1M58 152.2l-1.6 1.5M58 152.2l1.5 1.5M58.7 156h.1M58.7 156l-1.5 1.5M58.7 156l1.5 1.5"/>
<path d="M59.2 148.9h.1M59.5 153.7h.1M60 148.1h.1M60 148.1l-.8 .8M60.2 157.5h.1M60.2 153h.1M60.2 153l-.7 .7M61 156.8h.1M61 156.8l-.8 .7M121.5 145.6h10.1v22.8h-10.1zM147.1 157.5h.1M147.1 156.3h.1"/>
<path d="M147.1 157.5h4.6M147.1 156.3h4.6M149.4 156.3h.1M149.4 157.5h.1M149.4 155.7v.6M149.4 157.5v.8M165.7 157h.1M165.7 154h.1M165.7 150.9h.1M165.7 157l.7 .8M165.7 150.9l1.5 1.5M165.7 154l1.5 1.5"/>
<path d="M166.4 150.2h.1M166.4 150.2l-.7 .7M167.2 155.5h.1M167.2 152.4h.1M167.2 155.5l-1.5 1.5M167.2 152.4l-1.5 1.6M181.7 146.1h.1M181.7 149.9h.1M181.7 146.1h2.5M181.7 149.9v1.3M181.7 149.9h5M182.2 148.9h.1"/>
<path d="M182.2 144.6h.1M182.2 146.1h.1M182.2 148.9h1M182.2 144.6h1M182.2 144.6v1.5M182.4 140.3h.1M182.4 140.3l-.7 .7M182.4 140.3l1.5 1.5M182.7 146.1h.1M182.7 146.1v2.8M183.2 143.8h.1M183.2 143.8v1.5"/>
<path d="M183.4 148.9h.1M183.4 148.9h1.6M183.9 141.8h.1M184.2 146.1h.1M184.2 147.4h.1M184.2 146.1v1M184.2 147.4v1.5M184.7 144.6h.1M184.7 144.6h1.5M185.2 148.9h.1M185.2 148.9h1M185.5 140.3h.1"/>
<path d="M185.5 140.3l-1.6 1.5M185.5 140.3l1.5 1.5M185.7 148.9h.1M185.7 146.1h.1M185.7 146.1h1M185.7 146.1v2.8M186.2 146.1h.1M186.2 144.6h.1M186.2 144.6v1.5M186.7 149.9h.1M187 141.8h.1M188.5 140.3h.1"/>
<path d="M188.5 140.3l-1.5 1.5M188.5 140.3l.8 .7M189.3 141h.1M53.9 160.8l.8 .8M54.7 161.6h.1M56.2 160.1h.1M56.2 160.1l-1.5 1.5M56.2 160.1l1.5 1.5M57.7 161.6h.1M59.2 160.1h.1M59.2 160.1l-1.5 1.5M59.2 160.1l1.5 1.5"/>
<path d="M60.7 161.6h.1M61.5 160.8h.1M61.5 160.8l-.8 .8M63 171.2h.1M63 171.2l.5 .8M63.5 172h.1M63.5 172h2.6l.5 .8M64.8 174.5h.1M64.8 166.9h.1M64.8 166.9v2.6M64.8 174.5v2.6M66.6 172.8h.1"/>
<path d="M68.6 172.8h.1M70.4 174.5h.1M70.4 166.9h.1M70.4 166.9v2.6M70.4 174.5v2.6M71.7 172h.1M71.7 172h-2.6l-.5 .8M72.2 171.2h.1M72.2 171.2l-.5 .8M84.1 171h.1M84.1 171l.5 .7M84.6 171.7h.1"/>
<path d="M84.6 171.7h2.6l.5 .8M85.9 174.3h.1M85.9 166.7h.1M85.9 166.7v2.5M85.9 174.3v2.5M87.7 172.5h.1M89.2 172.5h.1M91 174.3h.1M91 166.7h.1M91 166.7v2.5M91 174.3v2.5M92.2 171.7h.1"/>
<path d="M92.2 171.7h-2.5l-.5 .8M92.8 171h.1M92.8 171l-.6 .7M166.2 179.9h.1M166.2 179.9l1.5 1.5M166.2 179.9l-1.6 1.5M169.2 179.9h.1M169.2 179.9l1.5 1.5M169.2 179.9l-1.5 1.5M179.1 178.1v5.1M180.9 172.3h.1M180.9 169.2h.1"/>
<path d="M180.9 166.2h.1M180.9 172.3l.8 .7M180.9 169.2l1.5 1.5M180.9 166.2l1.5 1.5M181.7 165.4h.1M181.7 165.4l-.8 .8M181.7 178.1l-2.6 2.5M182.4 170.7h.1M182.4 167.7h.1M182.4 170.7l-1.5 1.6M182.4 167.7l-1.5 1.5M163.9 180.6h.1"/>
<path d="M163.9 180.6l.7 .8M164.6 181.4h.1M167.7 181.4h.1M170.7 181.4h.1M171.5 180.6l-.8 .8M176.6 180.6h.1M176.6 180.6h2.5M179.1 180.6h.1M179.1 183.2h.1M179.1 180.6l1.8 1.8M180.9 182.4h.1"/>
</g>
<g fill="#00f" stroke="#00f" stroke-width=".25">
<path d="M136.4 22.6l.5 1.6h-1z"/>
<path d="M135.4 21.1l1.5-.7v1.5z"/>
<path d="M132.9 64.6l1 1.2-1.5-.5z"/>
<path d="M184.2 146.1l.5 1.5h-1z"/>
<path d="M183.2 144.6l1.5-.8v1.5z"/>
<path d="M70.4 172l1.8 2.5h-3.6z" fill-rule="evenodd"/>
<path d="M68.6 169.5h3.6l-1.8 2.5z" fill-rule="evenodd"/>
<path d="M91 171.7l1.8 2.6h-3.6z" fill-rule="evenodd"/>
<path d="M89.2 169.2h3.6l-1.8 2.5z" fill-rule="evenodd"/>
<path d="M85.9 171.7l1.8 2.6h-3.6z" fill-rule="evenodd"/>
<path d="M84.1 169.2h3.6l-1.8 2.5z" fill-rule="evenodd"/>
<path d="M64.8 172l1.8 2.5h-3.6z" fill-rule="evenodd"/>
<path d="M63 169.5h3.6l-1.8 2.5z" fill-rule="evenodd"/>
<path d="M180.9 182.4l.8-.7v1.5h-1.6z" fill-rule="evenodd"/>
</g>
<g fill="#f00" stroke="#f00" stroke-width=".25">
<path d="M175.8 179.9l.8 .7-.8 .8z"/>
<path d="M180.9 151.9l.8-.7 .7 .7z"/>
</g>
<text font-size="6.1" x="10.2" y="11.2">Single-eDP LCM</text>
<g font-size="3">
<text x="233" y="197.9">ROCK3 Compute Module IO Board</text>
<text x="244.4" y="202.7">LCD_eDP TX</text>
</g>
<g font-size="2.3" fill="#000080">
<text x="268.3" y="7.7">J11</text>
<text x="124.2" y="12.1">R36</text>
<text x="133.9" y="15.9">Q2</text>
<text x="134.4" y="12.1">NC</text>
<text x="133.9" y="18.9">WPM2301</text>
<text x="111" y="29.6">C38</text>
<text x="123.7" y="29.6">R37</text>
<text x="151.7" y="27.1">C37</text>
<text x="151.7" y="29.6">22uF</text>
<text x="164.4" y="27.1">C39</text>
<text x="164.4" y="29.6">100nF</text>
<text x="111" y="32.1">100nF</text>
<text x="123.7" y="32.1">100K</text>
<text x="68.4" y="37.5">C40</text>
<text x="68.4" y="40">10uF</text>
<text x="81.1" y="37.5">C41</text>
<text x="81.1" y="40">10uF</text>
<text x="93.8" y="37.5">C42</text>
<text x="93.8" y="40">100nF</text>
<text x="136.4" y="47.4">R39</text>
<text x="201" y="45.3">C43</text>
<text x="206.8" y="45.3">100nF</text>
<text x="219" y="44.8">NC/100K</text>
<text x="219.2" y="42.3">R38</text>
<text x="136.4" y="49.9">10K</text>
<text x="200.7" y="54">C44</text>
<text x="206.5" y="54">100nF</text>
<text x="219.8" y="57.5">R40</text>
<text x="95.8" y="62.6">R41</text>
<text x="106" y="62.6">10K 5%</text>
<text x="136.4" y="62.6">Q3</text>
<text x="136.4" y="65.2">S8050</text>
<text x="219" y="60.3">NC/100K</text>
<text x="73.7" y="83.2">U9</text>
<text x="40.7" y="85.7">C45</text>
<text x="40.7" y="88.3">1uF</text>
<text x="73.7" y="85.7">SY6280AAC</text>
<text x="129.6" y="93.3">C46</text>
<text x="129.6" y="95.9">10uF</text>
<text x="144.8" y="95.9">C47</text>
<text x="144.8" y="98.4">100nF</text>
<text x="106.7" y="106">R42</text>
<text x="220" y="104.3">R43</text>
<text x="220" y="106.8">100K</text>
<text x="106.7" y="108.6">3.3K</text>
<text x="268.3" y="122">CON40</text>
<text x="121.5" y="142.4">J12</text>
<text x="169" y="140.3">R44</text>
<text x="194.3" y="140.3">NC</text>
<text x="49.6" y="150.5">100R R45</text>
<text x="52.4" y="155.6">R46 100R</text>
<text x="139.2" y="152.5">C48</text>
<text x="139.2" y="155.1">1uF</text>
<text x="168.2" y="151">R47</text>
<text x="168.2" y="154">10K</text>
<text x="184.2" y="153">Q4</text>
<text x="184.2" y="155.6">WPM2015-3/TR</text>
<text x="51.9" y="159.1">R48 100R</text>
<text x="51.1" y="163.2">100R R49</text>
<text x="74.5" y="166">BTR04G02</text>
<text x="80.1" y="163.4">D11</text>
<text x="184.2" y="167.3">R50</text>
<text x="53.1" y="172.1">BTR04G02</text>
<text x="59.7" y="169.3">D9</text>
<text x="73.2" y="173.1">D10</text>
<text x="93.3" y="172.6">BTR04G02</text>
<text x="93.8" y="170.3">D12</text>
<text x="121.5" y="170.3">CON6</text>
<text x="184.2" y="169.8">22R</text>
<text x="72.2" y="175.9">BTR04G02</text>
<text x="184.2" y="180">Q5</text>
<text x="184.2" y="182.5">8050</text>
</g>
<g font-size="2.3">
<text x="104.4" y="16.6">VCC12V</text>
<text x="131.4" y="12.2">1</text>
<text x="139.5" y="12.1">5%</text>
<text x="143.8" y="12.2">2</text>
<text x="147.1" y="12.1">R0603</text>
<text x="154" y="16.4">VCC12V_LCD</text>
<text x="265.2" y="13">1</text>
<text x="265.2" y="15.5">2</text>
<text x="130.9" y="22.1">2</text>
<text x="140.8" y="22.1">3</text>
<text x="265.2" y="18">3</text>
<text x="265.2" y="20.6">4</text>
<text x="265.2" y="23.1">5</text>
<text x="59" y="26.8">VCC3V3_LCD0</text>
<text x="107.9" y="28.5" transform="rotate(-90 107.9 28.5)">1</text>
<text x="120.6" y="26" transform="rotate(-90 120.6 26)">1</text>
<text x="148.6" y="26" transform="rotate(-90 148.6 26)">1</text>
<text x="161.3" y="26" transform="rotate(-90 161.3 26)">1</text>
<text x="265.2" y="25.7">6</text>
<text x="265.2" y="28.2">7</text>
<text x="107.9" y="35.9" transform="rotate(-90 107.9 35.9)">2</text>
<text x="111" y="34.7">C0402</text>
<text x="123.7" y="34.7">R0402</text>
<text x="133.3" y="30.8" transform="rotate(-90 133.3 30.8)">1</text>
<text x="133.9" y="33.4">SOT23</text>
<text x="148.6" y="33.3" transform="rotate(-90 148.6 33.3)">2</text>
<text x="151.7" y="32.1">C0805</text>
<text x="151.7" y="34.7">X5R 25V</text>
<text x="161.3" y="33.3" transform="rotate(-90 161.3 33.3)">2</text>
<text x="164.4" y="32.1">C0402</text>
<text x="164.4" y="34.7">X5R 25V</text>
<text x="263.9" y="35.8">10</text>
<text x="265.2" y="30.7">8</text>
<text x="265.2" y="33.3">9</text>
<text x="65.3" y="38.9" transform="rotate(-90 65.3 38.9)">1</text>
<text x="78" y="38.9" transform="rotate(-90 78 38.9)">1</text>
<text x="90.7" y="38.9" transform="rotate(-90 90.7 38.9)">1</text>
<text x="111" y="37.2">X5R 25V</text>
<text x="120.6" y="38.4" transform="rotate(-90 120.6 38.4)">2</text>
<text x="123.7" y="37.2">5%</text>
<text x="216.9" y="37.1" transform="rotate(-90 216.9 37.1)">1</text>
<text x="263.9" y="38.4">11</text>
<text x="263.9" y="40.9">12</text>
<text x="65.3" y="46.3" transform="rotate(-90 65.3 46.3)">2</text>
<text x="68.4" y="47.6">C0603</text>
<text x="68.4" y="42.5">X5R</text>
<text x="68.4" y="45.1">6.3V</text>
<text x="78" y="46.3" transform="rotate(-90 78 46.3)">2</text>
<text x="81.1" y="47.6">C0603</text>
<text x="81.1" y="42.5">X5R</text>
<text x="81.1" y="45.1">6.3V</text>
<text x="90.7" y="46.3" transform="rotate(-90 90.7 46.3)">2</text>
<text x="93.8" y="47.6">C0402</text>
<text x="93.8" y="42.5">X5R</text>
<text x="93.8" y="45.1">10V</text>
<text x="133.3" y="43.7" transform="rotate(-90 133.3 43.7)">1</text>
<text x="263.9" y="43.4">13</text>
<text x="263.9" y="46">14</text>
<text x="136.4" y="52.5">R0402</text>
<text x="208.6" y="51.1">1</text>
<text x="208.8" y="48.5">2</text>
<text x="216.9" y="52.4" transform="rotate(-90 216.9 52.4)">1</text>
<text x="216.9" y="49.6" transform="rotate(-90 216.9 49.6)">2</text>
<text x="263.9" y="48.5">15</text>
<text x="263.9" y="51.1">16</text>
<text x="263.9" y="53.6">17</text>
<text x="133.3" y="59" transform="rotate(-90 133.3 59)">3</text>
<text x="133.3" y="56.2" transform="rotate(-90 133.3 56.2)">2</text>
<text x="136.4" y="55">5%</text>
<text x="234" y="57">VCC3V3_LCD0</text>
<text x="263.9" y="56.1">18</text>
<text x="263.9" y="58.7">19</text>
<text x="102.9" y="62.7">1</text>
<text x="115.4" y="62.7">2</text>
<text x="118.7" y="62.6">R0402</text>
<text x="125.8" y="62.7">1</text>
<text x="198.4" y="64.6">VCC3V3_LCD0</text>
<text x="216.9" y="64.8" transform="rotate(-90 216.9 64.8)">2</text>
<text x="263.9" y="61.2">20</text>
<text x="263.9" y="63.8">21</text>
<text x="133.3" y="68.9" transform="rotate(-90 133.3 68.9)">2</text>
<text x="136.4" y="67.7">SOT23</text>
<text x="263.9" y="66.3">22</text>
<text x="263.9" y="68.8">23</text>
<text x="263.9" y="71.4">24</text>
<text x="263.9" y="73.9">25</text>
<text x="263.9" y="76.5">26</text>
<text x="49.6" y="82.7">VCC3V3_SYS</text>
<text x="137.2" y="82.7">VCC3V3_LCD0</text>
<text x="263.9" y="79">27</text>
<text x="263.9" y="81.5">28</text>
<text x="30" y="88.4">2</text>
<text x="37.4" y="88.4">1</text>
<text x="70.7" y="88.4">5</text>
<text x="93.3" y="88.4">1</text>
<text x="263.9" y="84.1">29</text>
<text x="263.9" y="86.6">30</text>
<text x="263.9" y="89.2">31</text>
<text x="40.7" y="93.3">C0402</text>
<text x="40.7" y="90.8">X5R 10V</text>
<text x="93.3" y="93.5">2</text>
<text x="126.5" y="94.8" transform="rotate(-90 126.5 94.8)">1</text>
<text x="141.7" y="94.8" transform="rotate(-90 141.7 94.8)">1</text>
<text x="263.9" y="91.7">32</text>
<text x="263.9" y="94.2">33</text>
<text x="70.7" y="98.6">4</text>
<text x="93.3" y="98.6">3</text>
<text x="129.6" y="98.4">C0603</text>
<text x="129.6" y="101">10V</text>
<text x="144.8" y="101">X5R</text>
<text x="216.9" y="100.6" transform="rotate(-90 216.9 100.6)">1</text>
<text x="263.9" y="96.8">34</text>
<text x="263.9" y="99.3">35</text>
<text x="263.9" y="101.9">36</text>
<text x="73.7" y="103.5">SOT_23_5</text>
<text x="103.6" y="102.4" transform="rotate(-90 103.6 102.4)">1</text>
<text x="126.5" y="102.2" transform="rotate(-90 126.5 102.2)">2</text>
<text x="129.6" y="103.5">X5R</text>
<text x="141.7" y="102.2" transform="rotate(-90 141.7 102.2)">2</text>
<text x="144.8" y="106">C0402</text>
<text x="144.8" y="103.5">10V</text>
<text x="234" y="102.7">VCC12V_LCD</text>
<text x="263.9" y="104.4">37</text>
<text x="263.9" y="106.9">38</text>
<text x="106.7" y="113.7">R0402</text>
<text x="106.7" y="111.1">5%</text>
<text x="216.9" y="113.1" transform="rotate(-90 216.9 113.1)">2</text>
<text x="220" y="111.9">R0402</text>
<text x="220" y="109.3">5%</text>
<text x="263.9" y="109.5">39</text>
<text x="263.9" y="112">40</text>
<text x="103.6" y="114.9" transform="rotate(-90 103.6 114.9)">2</text>
<text x="263.9" y="114.6">41</text>
<text x="263.9" y="117.1">42</text>
<text x="275.3" y="124.5" transform="rotate(-90 275.3 124.5)">44</text>
<text x="277.9" y="124.5" transform="rotate(-90 277.9 124.5)">43</text>
<text x="268.3" y="130.9">20455-040E-TOP</text>
<text x="162.1" y="134.7">VCC3V3_SYS</text>
<text x="199.7" y="134.7">VCC3V3_TP</text>
<text x="101.1" y="139.3">VCC3V3_TP</text>
<text x="178.6" y="140.5">1</text>
<text x="191.1" y="140.5">2</text>
<text x="194.4" y="142.9">R0402</text>
<text x="199.4" y="140.3">5%</text>
<text x="49.3" y="147.6">1</text>
<text x="61.8" y="147.6">2</text>
<text x="118.4" y="147.6">1</text>
<text x="141.8" y="146.9">VCC3V3_TP</text>
<text x="165.9" y="148.4" transform="rotate(-90 165.9 148.4)">2</text>
<text x="178.6" y="145.5">2</text>
<text x="188.5" y="145.5">3</text>
<text x="49.6" y="152.4">1</text>
<text x="62" y="152.4">2</text>
<text x="118.4" y="150.1">2</text>
<text x="118.4" y="152.7">3</text>
<text x="118.4" y="155.2">4</text>
<text x="148.8" y="154" transform="rotate(-90 148.8 154)">1</text>
<text x="181.1" y="154.2" transform="rotate(-90 181.1 154.2)">1</text>
<text x="50.3" y="156.2">1</text>
<text x="50.8" y="160.3">1</text>
<text x="62.8" y="156.2">2</text>
<text x="63.3" y="160.3">2</text>
<text x="118.4" y="157.7">5</text>
<text x="118.4" y="160.3">6</text>
<text x="139.2" y="157.6">X5R</text>
<text x="139.2" y="160.1">16V</text>
<text x="148.8" y="161.3" transform="rotate(-90 148.8 161.3)">2</text>
<text x="165.9" y="160.8" transform="rotate(-90 165.9 160.8)">1</text>
<text x="168.2" y="157.1">R0402</text>
<text x="168.2" y="160.1">5%</text>
<text x="184.2" y="158.1">SOT_23</text>
<text x="64.3" y="165.1" transform="rotate(-90 64.3 165.1)">2</text>
<text x="69.8" y="165.1" transform="rotate(-90 69.8 165.1)">2</text>
<text x="70.7" y="167.8">ESD0402_1xD5</text>
<text x="85.3" y="164.9" transform="rotate(-90 85.3 164.9)">2</text>
<text x="90.4" y="164.9" transform="rotate(-90 90.4 164.9)">2</text>
<text x="118.4" y="162.8">7</text>
<text x="118.4" y="165.4">8</text>
<text x="139.2" y="162.7">C0402</text>
<text x="119.2" y="172.8">FPC6-0.5MM-2660H</text>
<text x="184.2" y="172.5">R0402</text>
<text x="48" y="174.6">ESD0402_1xD5</text>
<text x="71.4" y="178.2">ESD0402_1xD5</text>
<text x="85.3" y="179.9" transform="rotate(-90 85.3 179.9)">1</text>
<text x="90.4" y="179.9" transform="rotate(-90 90.4 179.9)">1</text>
<text x="93" y="174.9">ESD0402_1xD5</text>
<text x="181.1" y="176.3" transform="rotate(-90 181.1 176.3)">3</text>
<text x="64.3" y="180.1" transform="rotate(-90 64.3 180.1)">1</text>
<text x="69.8" y="180.1" transform="rotate(-90 69.8 180.1)">1</text>
<text x="160.1" y="183.8">5% 10K R51R0402</text>
<text x="160.8" y="180.1">2</text>
<text x="173.3" y="180.1">1</text>
<text x="184.2" y="185.2">SOT23</text>
<text x="181.1" y="186.2" transform="rotate(-90 181.1 186.2)">2</text>
<text x="220.8" y="197.2">Title:</text>
<text x="288.3" y="197.7">REV</text>
<text x="206" y="202.3">A4</text>
<text x="214.2" y="202.8">Page Name:</text>
<text x="288.3" y="201.5">V1.1</text>
<text x="204.5" y="206.3">Date:</text>
<text x="213.1" y="206.1">Friday, December 31, 2021</text>
<text x="253.8" y="206.3">Sheet</text>
<text x="266.5" y="206.1">09</text>
<text x="274.1" y="206.3">of</text>
<text x="281.7" y="206.1">20</text>
</g>
<g font-size="2.3" fill="#f00">
<text x="230.7" y="17.7">EDP_TX_D3N</text>
<text x="23.4" y="18.4">EDP_TX_D0P</text>
<text x="23.4" y="21">EDP_TX_D0N</text>
<text x="230.7" y="20.2">EDP_TX_D3P</text>
<text x="23.4" y="26">EDP_TX_D1P</text>
<text x="23.4" y="28.6">EDP_TX_D1N</text>
<text x="230.7" y="25.3">EDP_TX_D2N</text>
<text x="230.7" y="27.8">EDP_TX_D2P</text>
<text x="23.4" y="33.7">EDP_TX_D2P</text>
<text x="230.7" y="32.9">EDP_TX_D1N</text>
<text x="230.7" y="35.4">EDP_TX_D1P</text>
<text x="23.4" y="36.2">EDP_TX_D2N</text>
<text x="23.4" y="41.3">EDP_TX_D3P</text>
<text x="230.7" y="40.5">EDP_TX_D0N</text>
<text x="23.4" y="43.8">EDP_TX_D3N</text>
<text x="230.7" y="43.1">EDP_TX_D0P</text>
<text x="22.9" y="48.6">EDP_TX_AUXP</text>
<text x="22.9" y="51.2">EDP_TX_AUXN</text>
<text x="186.2" y="50.7">EDP_TX_AUXN 2</text>
<text x="186.5" y="48.1">EDP_TX_AUXP 1</text>
<text x="230.7" y="48.1">EDPTX_AUXP</text>
<text x="230.7" y="50.7">EDPTX_AUXN</text>
<text x="22.9" y="58.8">LCD0_BL_EN</text>
<text x="22.6" y="64.6">LCD1_PWREN_H</text>
<text x="22.9" y="61.8">LCD0_BL_PWM5</text>
<text x="75.5" y="63.9">LCD1_PWREN_H</text>
<text x="197.7" y="93.9">LCD0_BL_PWM5</text>
<text x="197.7" y="91.3">LCD0_BL_EN</text>
<text x="31" y="99.7">LCD1_PWREN_H</text>
<text x="29.5" y="148.5">TP_RST_L</text>
<text x="30.3" y="153.3">TP_INT_L</text>
<text x="26.2" y="161.7">I2C3_SCL_TP</text>
<text x="27" y="157.6">I2C3_SDA_TP</text>
<text x="142.3" y="181.2">TP_PWR_DET</text>
</g>
<g font-size="2.3" fill="#004080">
<text x="269.5" y="14.4">NC</text>
<text x="269.5" y="17">GND1</text>
<text x="269.5" y="19.5">3N</text>
<text x="269.5" y="22.1">3P</text>
<text x="269.5" y="24.6">GND2</text>
<text x="269.5" y="27.1">2N</text>
<text x="269.5" y="29.7">2P</text>
<text x="269.5" y="32.2">GND3</text>
<text x="269.5" y="34.8">1N</text>
<text x="269.5" y="37.3">1P</text>
<text x="269.5" y="39.8">GND4</text>
<text x="269.5" y="42.4">0N</text>
<text x="269.5" y="44.9">0P</text>
<text x="269.5" y="47.5">GND5</text>
<text x="269.5" y="50">AUXP</text>
<text x="269.5" y="52.5">AUXN</text>
<text x="269.5" y="55.1">GND6</text>
<text x="269.5" y="57.6">VDD1</text>
<text x="269.5" y="60.2">VDD2</text>
<text x="269.5" y="62.7">VDD3</text>
<text x="269.5" y="65.2">VDD4</text>
<text x="269.5" y="67.8">NC1</text>
<text x="269.5" y="70.3">GND7</text>
<text x="269.5" y="72.9">GND8</text>
<text x="269.5" y="75.4">GND9</text>
<text x="269.5" y="77.9">GND10</text>
<text x="269.5" y="80.5">HPD</text>
<text x="269.5" y="83">GND11</text>
<text x="75" y="89.9">IN</text>
<text x="85.1" y="89.9">VOUT</text>
<text x="269.5" y="85.6">GND12</text>
<text x="269.5" y="88.1">GND13</text>
<text x="86.4" y="95">GND</text>
<text x="269.5" y="90.6">GND14</text>
<text x="269.5" y="93.2">BL_EN</text>
<text x="269.5" y="95.7">BL_PWM</text>
<text x="75" y="100">EN</text>
<text x="86.4" y="100">OCB</text>
<text x="269.5" y="98.3">NC2</text>
<text x="269.5" y="100.8">NC3</text>
<text x="269.5" y="103.3">VBL1</text>
<text x="269.5" y="105.9">VBL2</text>
<text x="269.5" y="108.4">VBL3</text>
<text x="269.5" y="111">VBL4</text>
<text x="269.5" y="113.5">NC4</text>
<text x="269.5" y="116">n</text>
<text x="269.5" y="118.6">nn</text>
<text x="276.9" y="118.9" transform="rotate(-90 276.9 118.9)">GND44</text>
<text x="279.4" y="118.9" transform="rotate(-90 279.4 118.9)">GND43</text>
<text x="122.7" y="149.1">RESET</text>
<text x="122.7" y="151.6">VCC</text>
<text x="122.7" y="154.1">GND1</text>
<text x="122.7" y="156.7">INT</text>
<text x="122.7" y="159.2">SDA</text>
<text x="122.7" y="161.8">SCL</text>
<text x="122.7" y="164.3">GND2</text>
<text x="122.7" y="166.8">GND3</text>
</g>
<text font-size="2.2" x="204.8" y="197.7">Size</text>
<g font-size="1.8">
<text x="31.7" y="1.9">5</text>
<text x="90.1" y="1.9">4</text>
<text x="148.5" y="1.9">3</text>
<text x="206.8" y="1.9">2</text>
<text x="265.2" y="1.9">1</text>
<text x=".7" y="29.8">D</text>
<text x="295.1" y="29.8">D</text>
<text x=".7" y="80.9">C</text>
<text x="295.1" y="80.9">C</text>
<text x=".7" y="132.1">B</text>
<text x="295.1" y="132.1">B</text>
<text x=".7" y="183.3">A</text>
<text x="295.1" y="183.3">A</text>
<text x="31.7" y="209.2">5</text>
<text x="90.1" y="209.2">4</text>
<text x="148.5" y="209.2">3</text>
<text x="206.8" y="209.2">2</text>
<text x="265.2" y="209.2">1</text>
</g>
</svg>
